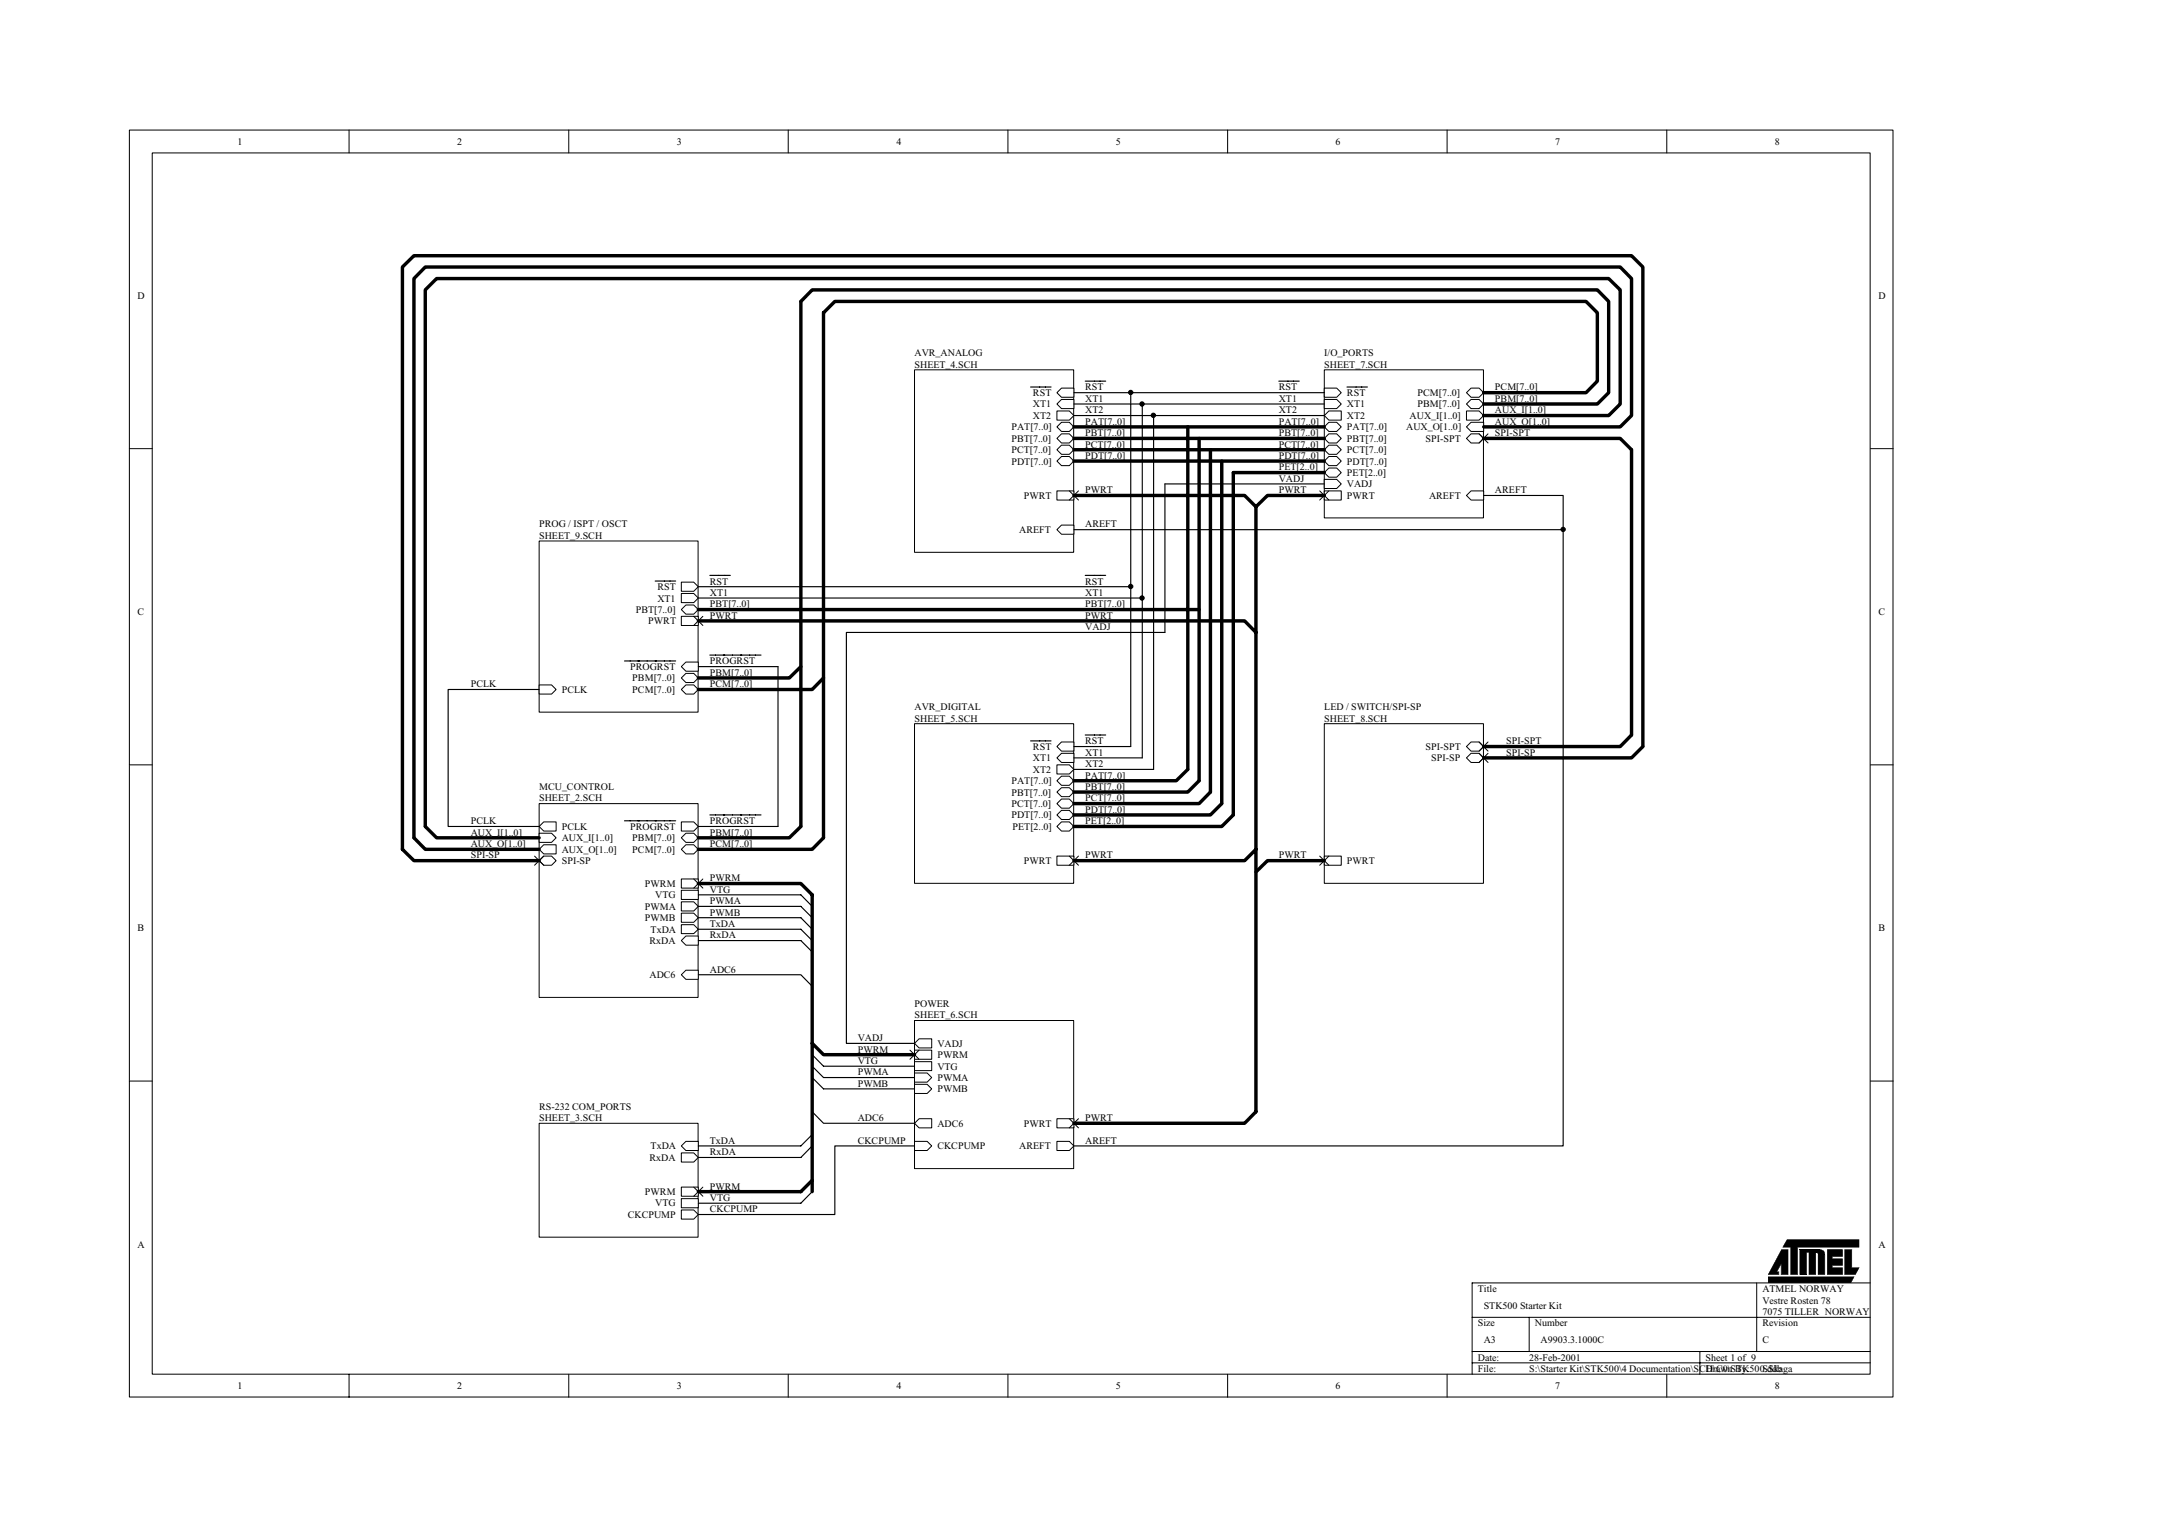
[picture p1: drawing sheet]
<svg xmlns="http://www.w3.org/2000/svg" width="420mm" height="297mm" viewBox="0 0 420 297" stroke-linecap="round" stroke-linejoin="round" font-family="sans-serif">
<g fill="none" stroke="#000" stroke-width=".19">
<path d="M25.2 25.3h342.9v246.3h-342.9zM29.6 29.7h334v237.4h-334zM67.9 25.3v4.4M110.6 25.3v4.4M153.3 25.3v4.4M196 25.3v4.4M238.7 25.3v4.4M281.4 25.3v4.4M324.1 25.3v4.4M25.2 87.2h4.4M363.7 87.2h4.4M25.2 148.7h4.4"/>
<path d="M363.7 148.7h4.4M25.2 210.2h4.4M363.7 210.2h4.4M286.2 256.1h77.5M297.3 256.1v6.6M341.6 256.1v6.6M363.7 249.4h-77.5v17.8M67.9 267.2v4.4M110.6 267.2v4.4M153.3 267.2v4.4M196 267.2v4.4M238.7 267.2v4.4"/>
<path d="M281.4 267.2v4.4M286.2 262.7h77.5M286.2 264.9h77.5M324.1 267.2v4.4M330.5 262.7v4.5"/>
</g>
<path d="M177.8 71.9h31v35.5h-31z" fill="#fff"/>
<path d="M177.8 71.9h31v35.5h-31z" fill="none" stroke="#000" stroke-width=".19"/>
<g fill="#fff" stroke="#000" stroke-width=".19">
<path d="M205.5 83l.9-.9h1.5l.9 .9-.9 .9h-1.5z" fill-rule="evenodd"/>
<path d="M205.5 85.2l.9-.9h1.5l.9 .9-.9 .9h-1.5z" fill-rule="evenodd"/>
<path d="M205.5 87.4l.9-.9h1.5l.9 .9-.9 .9h-1.5z" fill-rule="evenodd"/>
<path d="M205.5 89.6l.9-.9h1.5l.9 .9-.9 .9h-1.5z" fill-rule="evenodd"/>
<path d="M205.5 95.4h3.3v1.8h-3.3z" fill-rule="evenodd"/>
<path d="M205.5 79.9h2.4l.9 .9-.9 .9h-2.4z" fill-rule="evenodd"/>
<path d="M205.5 78.5l.9-.9h2.4v1.8h-2.4z" fill-rule="evenodd"/>
<path d="M205.5 76.3l.9-.9h2.4v1.8h-2.4z" fill-rule="evenodd"/>
</g>
<path d="M200.4 75.2h4" fill="none" stroke="#000" stroke-width=".22"/>
<path d="M205.5 103l.9-.9h2.4v1.8h-2.4z" fill-rule="evenodd" fill="#fff" stroke="#000" stroke-width=".19"/>
<path d="M177.8 140.7h31v31h-31z" fill="#fff"/>
<path d="M177.8 140.7h31v31h-31z" fill="none" stroke="#000" stroke-width=".19"/>
<g fill="#fff" stroke="#000" stroke-width=".19">
<path d="M205.5 151.8l.9-.9h1.5l.9 .9-.9 .9h-1.5z" fill-rule="evenodd"/>
<path d="M205.5 154l.9-.9h1.5l.9 .9-.9 .9h-1.5z" fill-rule="evenodd"/>
<path d="M205.5 156.2l.9-.9h1.5l.9 .9-.9 .9h-1.5z" fill-rule="evenodd"/>
<path d="M205.5 158.4l.9-.9h1.5l.9 .9-.9 .9h-1.5z" fill-rule="evenodd"/>
<path d="M205.5 160.7l.9-.9h1.5l.9 .9-.9 .9h-1.5z" fill-rule="evenodd"/>
<path d="M205.5 166.4h3.3v1.8h-3.3z" fill-rule="evenodd"/>
<path d="M205.5 148.7h2.4l.9 .9-.9 .9h-2.4z" fill-rule="evenodd"/>
<path d="M206.4 146.4h2.4v1.8h-2.4l-.9-.9z" fill-rule="evenodd"/>
<path d="M205.5 145.1l.9-.9h2.4v1.8h-2.4z" fill-rule="evenodd"/>
</g>
<path d="M200.4 144h4" fill="none" stroke="#000" stroke-width=".22"/>
<path d="M177.8 198.4h31v28.8h-31z" fill="#fff"/>
<path d="M177.8 198.4h31v28.8h-31z" fill="none" stroke="#000" stroke-width=".19"/>
<g fill="#fff" stroke="#000" stroke-width=".19">
<path d="M205.5 217.5h3.3v1.8h-3.3z" fill-rule="evenodd"/>
<path d="M177.8 208.6h2.5l.9 .9-.9 .9h-2.5z" fill-rule="evenodd"/>
<path d="M177.8 210.8h2.5l.9 .9-.9 .9h-2.5z" fill-rule="evenodd"/>
<path d="M177.8 204.1h3.4v1.8h-3.4z" fill-rule="evenodd"/>
<path d="M177.8 218.4l.9-.9h2.5v1.8h-2.5z" fill-rule="evenodd"/>
<path d="M177.8 206.4h3.4v1.7h-3.4z" fill-rule="evenodd"/>
<path d="M205.5 221.9h2.4l.9 .9-.9 .9h-2.4z" fill-rule="evenodd"/>
<path d="M177.8 221.9h2.5l.9 .9-.9 .9h-2.5z" fill-rule="evenodd"/>
<path d="M177.8 202.8l.9-.9h2.5v1.8h-2.5z" fill-rule="evenodd"/>
</g>
<path d="M257.5 71.9h30.9v28.8h-30.9z" fill="#fff"/>
<path d="M257.5 71.9h30.9v28.8h-30.9z" fill="none" stroke="#000" stroke-width=".19"/>
<g fill="#fff" stroke="#000" stroke-width=".19">
<path d="M257.5 83l.9-.9h1.5l.9 .9-.9 .9h-1.5z" fill-rule="evenodd"/>
<path d="M257.5 85.2l.9-.9h1.5l.9 .9-.9 .9h-1.5z" fill-rule="evenodd"/>
<path d="M257.5 87.4l.9-.9h1.5l.9 .9-.9 .9h-1.5z" fill-rule="evenodd"/>
<path d="M257.5 89.6l.9-.9h1.5l.9 .9-.9 .9h-1.5z" fill-rule="evenodd"/>
<path d="M257.5 91.9l.9-.9h1.5l.9 .9-.9 .9h-1.5z" fill-rule="evenodd"/>
<path d="M257.5 95.4h3.3v1.8h-3.3z" fill-rule="evenodd"/>
<path d="M285.1 85.2l.9-.9h1.6l.9 .9-.9 .9h-1.6z" fill-rule="evenodd"/>
<path d="M285.1 79.9h2.5l.9 .9-.9 .9h-2.5z" fill-rule="evenodd"/>
<path d="M285.1 83l.9-.9h2.5v1.8h-2.5z" fill-rule="evenodd"/>
<path d="M285.1 78.5l.9-.9h1.6l.9 .9-.9 .9h-1.6z" fill-rule="evenodd"/>
<path d="M285.1 76.3l.9-.9h1.6l.9 .9-.9 .9h-1.6z" fill-rule="evenodd"/>
<path d="M257.5 80.8l.9-.9h2.4v1.8h-2.4z" fill-rule="evenodd"/>
<path d="M257.5 77.6h2.4l.9 .9-.9 .9h-2.4z" fill-rule="evenodd"/>
<path d="M257.5 75.4h2.4l.9 .9-.9 .9h-2.4z" fill-rule="evenodd"/>
</g>
<path d="M261.9 75.2h4" fill="none" stroke="#000" stroke-width=".22"/>
<g fill="#fff" stroke="#000" stroke-width=".19">
<path d="M285.1 96.3l.9-.9h2.5v1.8h-2.5z" fill-rule="evenodd"/>
<path d="M257.5 93.2h2.4l.9 .9-.9 .9h-2.4z" fill-rule="evenodd"/>
</g>
<path d="M104.9 156.3h30.8v37.6h-30.8z" fill="#fff"/>
<path d="M104.8 156.2h30.9v37.7h-30.9z" fill="none" stroke="#000" stroke-width=".19"/>
<g fill="#fff" stroke="#000" stroke-width=".19">
<path d="M132.5 177.5h2.4l.9 .9-.9 .9h-2.4z" fill-rule="evenodd"/>
<path d="M132.5 175.3h2.4l.9 .9-.9 .9h-2.4z" fill-rule="evenodd"/>
<path d="M132.5 170.9h3.3v1.7h-3.3z" fill-rule="evenodd"/>
<path d="M132.5 179.8h2.4l.9 .8-.9 .9h-2.4z" fill-rule="evenodd"/>
<path d="M133.4 182h2.4v1.7h-2.4l-.9-.9z" fill-rule="evenodd"/>
<path d="M132.5 159.8h2.4l.9 .9-.9 .9h-2.4z" fill-rule="evenodd"/>
</g>
<path d="M121.4 159.6h10" fill="none" stroke="#000" stroke-width=".22"/>
<g fill="#fff" stroke="#000" stroke-width=".19">
<path d="M132.5 165.1l.9-.9h1.5l.9 .9-.9 .9h-1.5z" fill-rule="evenodd"/>
<path d="M133.4 162h1.5l.9 .9-.9 .9h-1.5l-.9-.9z" fill-rule="evenodd"/>
<path d="M132.5 173.1h3.3v1.7h-3.3z" fill-rule="evenodd"/>
<path d="M104.8 167.3l.9-.9h1.5l.9 .9-.9 .9h-1.5z" fill-rule="evenodd"/>
<path d="M104.8 162h2.4l.9 .9-.9 .9h-2.4z" fill-rule="evenodd"/>
<path d="M104.8 165.1l.9-.9h2.4v1.8h-2.4z" fill-rule="evenodd"/>
<path d="M133.4 188.6h2.4v1.8h-2.4l-.9-.9z" fill-rule="evenodd"/>
<path d="M104.8 160.7l.9-.9h2.4v1.8h-2.4z" fill-rule="evenodd"/>
</g>
<path d="M135.8 176.2h19.9l2.2 2.2M135.8 178.4h19.9l2.2 2.2M157.9 207.3l2.2 2.2h17.7M157.9 209.5l2.2 2.2h17.7" fill="none" stroke="#000" stroke-width=".22"/>
<path d="M104.9 218.4h30.8v22.1h-30.8z" fill="#fff"/>
<path d="M104.8 218.4h30.9v22.1h-30.9z" fill="none" stroke="#000" stroke-width=".19"/>
<g fill="#fff" stroke="#000" stroke-width=".19">
<path d="M132.5 230.8h3.3v1.7h-3.3z" fill-rule="evenodd"/>
<path d="M132.5 222.8l.9-.9h2.4v1.8h-2.4z" fill-rule="evenodd"/>
<path d="M132.5 224.1h2.4l.9 .9-.9 .9h-2.4z" fill-rule="evenodd"/>
<path d="M132.5 233h3.3v1.8h-3.3z" fill-rule="evenodd"/>
<path d="M132.5 235.2h2.4l.9 .9-.9 .9h-2.4z" fill-rule="evenodd"/>
</g>
<path d="M157.9 229.5l-2.2 2.2h-19.9" fill="none" stroke="#000" stroke-width=".66"/>
<path d="M135.8 182.8h19.9l2.2 2.2M135.8 180.6h19.9l2.2 2.2M157.9 220.6l-2.2 2.2h-19.9M157.9 222.8l-2.2 2.2h-19.9" fill="none" stroke="#000" stroke-width=".22"/>
<path d="M104.9 105.2h30.8v33.2h-30.8z" fill="#fff"/>
<path d="M104.8 105.2h30.9v33.2h-30.9z" fill="none" stroke="#000" stroke-width=".19"/>
<g fill="#fff" stroke="#000" stroke-width=".19">
<path d="M132.5 118.5l.9-.9h1.5l.9 .9-.9 .9h-1.5z" fill-rule="evenodd"/>
<path d="M132.5 119.8h3.3v1.8h-3.3z" fill-rule="evenodd"/>
<path d="M133.4 133.1h1.5l.9 .9-.9 .9h-1.5l-.9-.9z" fill-rule="evenodd"/>
<path d="M133.4 128.7h2.4v1.8h-2.4l-.9-.9z" fill-rule="evenodd"/>
</g>
<path d="M121.4 128.5h10" fill="none" stroke="#000" stroke-width=".22"/>
<g fill="#fff" stroke="#000" stroke-width=".19">
<path d="M132.5 131.8l.9-.9h1.5l.9 .9-.9 .9h-1.5z" fill-rule="evenodd"/>
<path d="M104.8 133.1h2.4l.9 .9-.9 .9h-2.4z" fill-rule="evenodd"/>
<path d="M132.5 115.4h2.4l.9 .9-.9 .8h-2.4z" fill-rule="evenodd"/>
<path d="M132.5 113.2h2.4l.9 .9-.9 .8h-2.4z" fill-rule="evenodd"/>
</g>
<path d="M127.4 113h4" fill="none" stroke="#000" stroke-width=".22"/>
<path d="M257.5 140.7h30.9v31h-30.9z" fill="#fff"/>
<path d="M257.5 140.7h30.9v31h-30.9z" fill="none" stroke="#000" stroke-width=".19"/>
<g fill="#fff" stroke="#000" stroke-width=".19">
<path d="M257.5 166.4h3.3v1.8h-3.3z" fill-rule="evenodd"/>
<path d="M285.1 145.1l.9-.9h1.6l.9 .9-.9 .9h-1.6z" fill-rule="evenodd"/>
<path d="M285.1 147.3l.9-.9h1.6l.9 .9-.9 .9h-1.6z" fill-rule="evenodd"/>
</g>
<g fill="none" stroke="#000" stroke-width=".66">
<path d="M288.5 76.3h19.9l2.2-2.2v-13.3l-2.2-2.2h-146.1l-2.2 2.2v102.1l-2.2 2.2h-22.1M288.5 78.5h22.1l2.2-2.2v-17.7l-2.2-2.2h-152.7l-2.2 2.2v102.1l-2.2 2.2h-17.7M208.8 96.3h33.2l2.2 2.2v117.6l-2.2 2.3h-33.2M208.8 89.6h48.7M208.8 87.4h48.7M208.8 85.2h48.7M208.8 83h48.7M230.9 83v66.6l-2.2 2.2h-19.9M233.1 85.2v66.6l-2.2 2.2h-22.1M235.3 87.4v66.6l-2.2 2.2h-24.3M237.5 89.6v66.6l-2.2 2.2h-26.5M257.5 96.3h-11.1l-2.2 2.2"/>
<path d="M257.5 91.9h-17.7v66.5l-2.3 2.3h-28.7M288.5 83h26.5l2.2-2.2v-26.6l-2.2-2.3h-232.3l-2.2 2.3v108.7l2.2 2.2h22.1M288.5 85.2h26.5l2.2 2.2v55.5l-2.2 2.2h-26.5M288.5 80.8h24.3l2.2-2.3v-22.1l-2.2-2.2h-227.9l-2.2 2.2v104.3l2.2 2.2h19.9M135.8 118.5h97.3M135.8 120.7h106.2l2.2 2.2M155.7 129.6l-2.2 2.2h-17.7M160.1 131.8l-2.2 2.2h-22.1M288.5 147.3h28.7l2.2-2.2v-93.2l-2.2-2.2h-236.7l-2.3 2.2v113.2l2.3 2.2h24.3M135.8 171.8h19.9l2.2 2.2v57.7M244.2 165.1l-2.2 2.2h-33.2M257.5 167.3h-11.1l-2.2 2.2"/>
<path d="M157.9 202.8l2.2 2.2h17.7"/>
</g>
<g fill="#000">
<path d="M343.8 248.2h16.7l-.7 1.2h-16z" fill-rule="evenodd"/>
<path d="M346.4 242.9h1.2v4.8h-1.3v-2.1l-.9 1.6h.4v.5h-2z" fill-rule="evenodd"/>
<path d="M347.5 241h13.9v1.5h-11.9v5.3h-1.3v-5.3h-1.6z" fill-rule="evenodd"/>
<path d="M349.9 242.9h4.1l.5 .2 .3 .6v4.1h-1.3v-4.1l-.3-.2h-.2v4.3h-1.3v-4.3h-.5v4.3h-1.3z" fill-rule="evenodd"/>
<path d="M355.2 242.9h.2l-.1 4.9z" fill-rule="evenodd"/>
<path d="M355.3 242.9h2.9v.1h-2.9z" fill-rule="evenodd"/>
<path d="M356.2 246.4l2 .1z" fill-rule="evenodd"/>
<path d="M356.2 244.7h2z" fill-rule="evenodd"/>
<path d="M356.2 246l.1 .4z" fill-rule="evenodd"/>
<path d="M356.2 244.3l.1 .4z" fill-rule="evenodd"/>
<path d="M355.3 247.7l3 .1z" fill-rule="evenodd"/>
<path d="M356.2 246h2.1z" fill-rule="evenodd"/>
<path d="M356.2 244.2l2.1 .1z" fill-rule="evenodd"/>
<path d="M355.3 242.9h2.9v1.4h-2v.4h2v1.3h-2v.4h2v1.4h-2.9z" fill-rule="evenodd"/>
<path d="M358.1 246.4h.2v1.4h-.2z" fill-rule="evenodd"/>
<path d="M358.1 244.7h.2v1.3h-.2z" fill-rule="evenodd"/>
<path d="M358.1 242.9h.2v1.4h-.2z" fill-rule="evenodd"/>
<path d="M358.7 242.9h1.4v3.6h1.3l-.7 1.3h-2z" fill-rule="evenodd"/>
</g>
<g fill="#000">
<path d="M343.7 248.2l.1 1.2zM346.3 242.9l-2.6 4.9zM343.7 248.2l16.8 .1zM345.4 247.2l.4 .1zM343.8 247.7h2l.1 .1h-2.1zM345.8 247.2l.1 .5h-.1zM346.3 245.6h.1l-.1 2.2zM346.4 245.5l-.9 1.8-.1-.1zM346.3 242.9l1.3 .1zM346.6 242.4l1.6 .1zM347.4 240.9l.1 .1-.8 1.5-.1-.1zM346.3 247.7h1.3l.1 .1h-1.4z"/>
<path d="M347.6 242.9l.1 4.8zM348.1 247.8l1.4-.1zM348.2 242.4v5.4zM349.5 242.5l.1 5.3zM349.5 242.4l11.9 .1zM349.9 242.9l.1 4.9zM349.9 247.7l1.3 .1zM351.2 243.5l.1 4.3zM351.2 243.4l.5 .1zM351.7 247.8l1.3-.1zM351.7 243.4l.1 4.4zM352.9 243.5h.2v4.3h-.2z"/>
<path d="M352.9 243.4l.1 .1zM353.2 243.4v.2zM353.4 243.5l-.1 .1zM353.3 243.5v.1zM353.4 243.6h.1zM353.3 243.6h.1zM353.4 243.7h.1zM353.4 247.8l1.4-.1zM353.4 243.9h.2v3.9h-.2zM353.4 243.8l.1 .1zM353.9 242.9l.1 .1zM354 242.9l.1 .1z"/>
<path d="M354.1 242.9l.1 .1zM354.2 242.9l.1 .1zM354.3 243v.1zM354.3 243l.1 .1zM354.4 243.1h.1zM354.5 243.2h.1zM354.5 243.2l.2 .1zM354.6 243.3h.1zM354.6 243.4h.2zM354.8 243.7v.2zM354.7 243.5h.1zM354.7 243.6l.1-.1v.1z"/>
<path d="M354.8 243.9v3.9zM354.7 243.6l.1 .1zM358.6 242.9l.1 4.9zM358.6 242.9l1.5 .1zM343.8 249.4h16.1zM360.1 246.4h1.3v.1h-1.4zM360.1 242.9v3.6zM360.4 248.2h.2l-.7 1.2h-.1zM358.7 247.7l2.1 .1zM361.4 246.4v.1l.1-.1-.7 1.4zM361.4 241l.1 1.5zM347.5 240.9l14 .1z"/>
</g>
<g fill="none" stroke="#000" stroke-width=".19">
<path d="M207.9 95.4l1.8 1.8M209.7 95.4l-1.8 1.8M256.6 95.4l1.8 1.8M258.4 95.4l-1.8 1.8M287.6 84.3l1.7 1.8M289.3 84.3l-1.7 1.8M134.9 119.8l1.8 1.8M136.7 119.8l-1.8 1.8M287.6 144.2l1.7 1.8M287.6 146.4l1.7 1.8M289.3 144.2l-1.7 1.8M289.3 146.4l-1.7 1.8"/>
<path d="M103.9 166.4l1.8 1.8M105.7 166.4l-1.8 1.8M134.9 170.9l1.8 1.7M136.7 170.9l-1.8 1.7M207.9 166.4l1.8 1.8M209.7 166.4l-1.8 1.8M256.6 166.4l1.8 1.8M258.4 166.4l-1.8 1.8M176.9 204.1l1.8 1.8M178.7 204.1l-1.8 1.8M207.9 217.5l1.8 1.8M209.7 217.5l-1.8 1.8"/>
<path d="M134.9 230.8l1.8 1.7M136.7 230.8l-1.8 1.7M341.6 249.4v6.7M349.9 242.9h3.9"/>
</g>
<g fill="none" stroke="#000" stroke-width=".22">
<path d="M208.8 76.3h48.7M208.8 78.5h48.7M211 74.1h4M219.8 76.3v68.8h-11M222.1 78.5v68.8h-13.3M248.6 74.1h4M208.8 80.8h48.7M224.3 80.8v68.8h-15.5M257.5 94.1h-31v28.8h-61.9v79.9h13.2M288.5 96.3h15.4v126.5h-95.1M135.8 114.1h84M135.8 116.3h86.3"/>
<path d="M138 111.9h4M208.8 103h95.1M211 111.9h4M104.8 134h-17.7v26.7h17.7M135.8 129.6h15.5v31.1h-15.5M138 127.3h10M138 158.4h10M211 142.9h4M135.8 174h19.9l2.2 2.2M135.8 189.5h19.9l2.2 2.2M157.9 216.1l2.2 2.3h17.7M157.9 205l2.2 2.3h17.7"/>
<path d="M157.9 231.7l-2.2 2.2h-19.9M177.8 222.8h-15.5v13.3h-26.5"/>
</g>
<g fill="#000" stroke="#000" stroke-width=".19">
<circle cx="219.8" cy="76.3" r=".43"/>
<circle cx="222" cy="78.5" r=".43"/>
<circle cx="224.2" cy="80.7" r=".43"/>
<circle cx="219.8" cy="114" r=".43"/>
<circle cx="222" cy="116.3" r=".43"/>
<circle cx="303.9" cy="102.9" r=".43"/>
</g>
<g font-size="1.9">
<text x="46.2" y="28.2">1</text>
<text x="88.9" y="28.2">2</text>
<text x="131.6" y="28.2">3</text>
<text x="174.3" y="28.2">4</text>
<text x="217" y="28.2">5</text>
<text x="259.7" y="28.2">6</text>
<text x="302.4" y="28.2">7</text>
<text x="345.1" y="28.2">8</text>
<text x="26.7" y="58.1">D</text>
<text x="365.2" y="58.1">D</text>
<text x="177.8" y="69.2">AVR_ANALOG</text>
<text x="177.8" y="71.5">SHEET_4.SCH</text>
<text x="257.5" y="69.2">I/O_PORTS</text>
<text x="257.5" y="71.5">SHEET_7.SCH</text>
<text x="200.8" y="77">RST</text>
<text x="211" y="75.9">RST</text>
<text x="248.6" y="75.9">RST</text>
<text x="261.9" y="77">RST</text>
<text x="275.6" y="77">PCM[7..0]</text>
<text x="290.7" y="75.9">PCM[7..0]</text>
<text x="196.6" y="83.7">PAT[7..0]</text>
<text x="200.8" y="81.4">XT2</text>
<text x="200.8" y="79.2">XT1</text>
<text x="211" y="82.6">PAT[7..0]</text>
<text x="211" y="78.1">XT1</text>
<text x="211" y="80.3">XT2</text>
<text x="248.6" y="82.6">PAT[7..0]</text>
<text x="248.6" y="80.3">XT2</text>
<text x="248.6" y="78.1">XT1</text>
<text x="261.9" y="83.7">PAT[7..0]</text>
<text x="261.9" y="81.4">XT2</text>
<text x="261.9" y="79.2">XT1</text>
<text x="273.4" y="83.7">AUX_O[1..0]</text>
<text x="274.1" y="81.4">AUX_I[1..0]</text>
<text x="275.6" y="79.2">PBM[7..0]</text>
<text x="290.7" y="80.3">AUX_I[1..0]</text>
<text x="290.7" y="82.6">AUX_O[1..0]</text>
<text x="290.7" y="78.1">PBM[7..0]</text>
<text x="196.6" y="85.9">PBT[7..0]</text>
<text x="196.6" y="88.1">PCT[7..0]</text>
<text x="211" y="84.8">PBT[7..0]</text>
<text x="211" y="87">PCT[7..0]</text>
<text x="211" y="89.2">PDT[7..0]</text>
<text x="248.6" y="84.8">PBT[7..0]</text>
<text x="248.6" y="87">PCT[7..0]</text>
<text x="248.6" y="89.2">PDT[7..0]</text>
<text x="261.9" y="85.9">PBT[7..0]</text>
<text x="261.9" y="88.1">PCT[7..0]</text>
<text x="277.2" y="85.9">SPI-SPT</text>
<text x="290.7" y="84.8">SPI-SPT</text>
<text x="196.6" y="90.3">PDT[7..0]</text>
<text x="211" y="95.9">PWRT</text>
<text x="248.6" y="91.4">PET[2..0]</text>
<text x="248.6" y="93.7">VADJ</text>
<text x="248.6" y="95.9">PWRT</text>
<text x="261.9" y="90.3">PDT[7..0]</text>
<text x="261.9" y="92.6">PET[2..0]</text>
<text x="261.9" y="94.8">VADJ</text>
<text x="290.7" y="95.9">AREFT</text>
<text x="199.1" y="97">PWRT</text>
<text x="261.9" y="97">PWRT</text>
<text x="277.8" y="97">AREFT</text>
<text x="104.8" y="102.5">PROG / ISPT / OSCT</text>
<text x="104.8" y="104.7">SHEET_9.SCH</text>
<text x="198.2" y="103.6">AREFT</text>
<text x="211" y="102.5">AREFT</text>
<text x="138" y="113.6">RST</text>
<text x="211" y="113.6">RST</text>
<text x="26.7" y="119.6">C</text>
<text x="123.6" y="119.2">PBT[7..0]</text>
<text x="127.8" y="116.9">XT1</text>
<text x="127.8" y="114.7">RST</text>
<text x="138" y="118">PBT[7..0]</text>
<text x="138" y="115.8">XT1</text>
<text x="211" y="118">PBT[7..0]</text>
<text x="211" y="115.8">XT1</text>
<text x="365.2" y="119.6">C</text>
<text x="126" y="121.4">PWRT</text>
<text x="138" y="120.3">PWRT</text>
<text x="211" y="122.5">VADJ</text>
<text x="211" y="120.3">PWRT</text>
<text x="122.5" y="130.3">PROGRST</text>
<text x="138" y="129.1">PROGRST</text>
<text x="138" y="131.4">PBM[7..0]</text>
<text x="91.5" y="133.6">PCLK</text>
<text x="109.2" y="134.7">PCLK</text>
<text x="122.9" y="134.7">PCM[7..0]</text>
<text x="122.9" y="132.5">PBM[7..0]</text>
<text x="138" y="133.6">PCM[7..0]</text>
<text x="177.8" y="138">AVR_DIGITAL</text>
<text x="177.8" y="140.3">SHEET_5.SCH</text>
<text x="257.5" y="138">LED / SWITCH/SPI-SP</text>
<text x="257.5" y="140.3">SHEET_8.SCH</text>
<text x="200.8" y="148">XT1</text>
<text x="200.8" y="145.8">RST</text>
<text x="211" y="149.1">XT2</text>
<text x="211" y="146.9">XT1</text>
<text x="211" y="144.7">RST</text>
<text x="277.2" y="145.8">SPI-SPT</text>
<text x="278.3" y="148">SPI-SP</text>
<text x="292.9" y="146.9">SPI-SP</text>
<text x="292.9" y="144.7">SPI-SPT</text>
<text x="104.8" y="153.6">MCU_CONTROL</text>
<text x="104.8" y="155.8">SHEET_2.SCH</text>
<text x="196.6" y="152.5">PAT[7..0]</text>
<text x="196.6" y="154.7">PBT[7..0]</text>
<text x="200.8" y="150.2">XT2</text>
<text x="211" y="151.4">PAT[7..0]</text>
<text x="211" y="153.6">PBT[7..0]</text>
<text x="211" y="155.8">PCT[7..0]</text>
<text x="91.5" y="160.2">PCLK</text>
<text x="109.2" y="161.3">PCLK</text>
<text x="122.5" y="161.3">PROGRST</text>
<text x="138" y="160.2">PROGRST</text>
<text x="196.6" y="156.9">PCT[7..0]</text>
<text x="196.6" y="159.1">PDT[7..0]</text>
<text x="196.9" y="161.3">PET[2..0]</text>
<text x="211" y="160.2">PET[2..0]</text>
<text x="211" y="158">PDT[7..0]</text>
<text x="91.5" y="164.6">AUX_O[1..0]</text>
<text x="91.5" y="162.4">AUX_I[1..0]</text>
<text x="91.5" y="166.9">SPI-SP</text>
<text x="109.2" y="168">SPI-SP</text>
<text x="109.2" y="163.5">AUX_I[1..0]</text>
<text x="109.2" y="165.7">AUX_O[1..0]</text>
<text x="122.9" y="165.7">PCM[7..0]</text>
<text x="122.9" y="163.5">PBM[7..0]</text>
<text x="138" y="162.4">PBM[7..0]</text>
<text x="138" y="164.6">PCM[7..0]</text>
<text x="199.1" y="168">PWRT</text>
<text x="211" y="166.9">PWRT</text>
<text x="248.6" y="166.9">PWRT</text>
<text x="261.9" y="168">PWRT</text>
<text x="125.4" y="172.4">PWRM</text>
<text x="138" y="173.5">VTG</text>
<text x="138" y="171.3">PWRM</text>
<text x="125.4" y="179.1">PWMB</text>
<text x="125.4" y="176.8">PWMA</text>
<text x="127.4" y="174.6">VTG</text>
<text x="138" y="178">PWMB</text>
<text x="138" y="175.7">PWMA</text>
<text x="26.7" y="181.1">B</text>
<text x="126.3" y="183.5">RxDA</text>
<text x="126.5" y="181.3">TxDA</text>
<text x="138" y="182.4">RxDA</text>
<text x="138" y="180.2">TxDA</text>
<text x="365.2" y="181.1">B</text>
<text x="126.3" y="190.2">ADC6</text>
<text x="138" y="189.1">ADC6</text>
<text x="177.8" y="195.7">POWER</text>
<text x="177.8" y="197.9">SHEET_6.SCH</text>
<text x="166.8" y="202.4">VADJ</text>
<text x="182.3" y="203.5">VADJ</text>
<text x="166.8" y="206.8">VTG</text>
<text x="166.8" y="209.1">PWMA</text>
<text x="166.8" y="204.6">PWRM</text>
<text x="182.3" y="205.7">PWRM</text>
<text x="182.3" y="207.9">VTG</text>
<text x="104.8" y="215.7">RS-232 COM_PORTS</text>
<text x="166.8" y="211.3">PWMB</text>
<text x="182.3" y="210.2">PWMA</text>
<text x="182.3" y="212.4">PWMB</text>
<text x="104.8" y="217.9">SHEET_3.SCH</text>
<text x="166.8" y="217.9">ADC6</text>
<text x="182.3" y="219">ADC6</text>
<text x="199.1" y="219">PWRT</text>
<text x="211" y="217.9">PWRT</text>
<text x="126.3" y="225.7">RxDA</text>
<text x="126.5" y="223.4">TxDA</text>
<text x="138" y="222.3">TxDA</text>
<text x="138" y="224.5">RxDA</text>
<text x="166.8" y="222.3">CKCPUMP</text>
<text x="182.3" y="223.4">CKCPUMP</text>
<text x="198.2" y="223.4">AREFT</text>
<text x="211" y="222.3">AREFT</text>
<text x="125.4" y="232.3">PWRM</text>
<text x="138" y="233.4">VTG</text>
<text x="138" y="231.2">PWRM</text>
<text x="122.1" y="236.8">CKCPUMP</text>
<text x="127.4" y="234.5">VTG</text>
<text x="138" y="235.7">CKCPUMP</text>
<text x="26.7" y="242.5">A</text>
<text x="365.2" y="242.5">A</text>
<text x="287.3" y="251.2">Title</text>
<text x="342.7" y="251.2">ATMEL NORWAY</text>
<text x="287.3" y="257.9">Size</text>
<text x="288.5" y="254.5">STK500 Starter Kit</text>
<text x="298.4" y="257.9">Number</text>
<text x="342.7" y="253.4">Vestre Rosten 78</text>
<text x="342.7" y="255.6">7075 TILLER NORWAY</text>
<text x="342.7" y="257.9">Revision</text>
<text x="288.5" y="261.2">A3</text>
<text x="299.5" y="261.2">A9903.3.1000C</text>
<text x="342.7" y="261.2">C</text>
<text x="287.3" y="264.5">Date:</text>
<text x="287.3" y="266.7">File:</text>
<text x="297.3" y="266.7">S:\Starter Kit\STK500\4 Documentation\SCH\C0\STK500.ddb</text>
<text x="297.3" y="264.5">28-Feb-2001</text>
<text x="331.6" y="266.7">Drawn By:</text>
<text x="331.6" y="264.5">Sheet 1 of 9</text>
<text x="342.7" y="266.7">SSkaga</text>
<text x="46.2" y="270.1">1</text>
<text x="88.9" y="270.1">2</text>
<text x="131.6" y="270.1">3</text>
<text x="174.3" y="270.1">4</text>
<text x="217" y="270.1">5</text>
<text x="259.7" y="270.1">6</text>
<text x="302.4" y="270.1">7</text>
<text x="345.1" y="270.1">8</text>
</g>
</svg>
